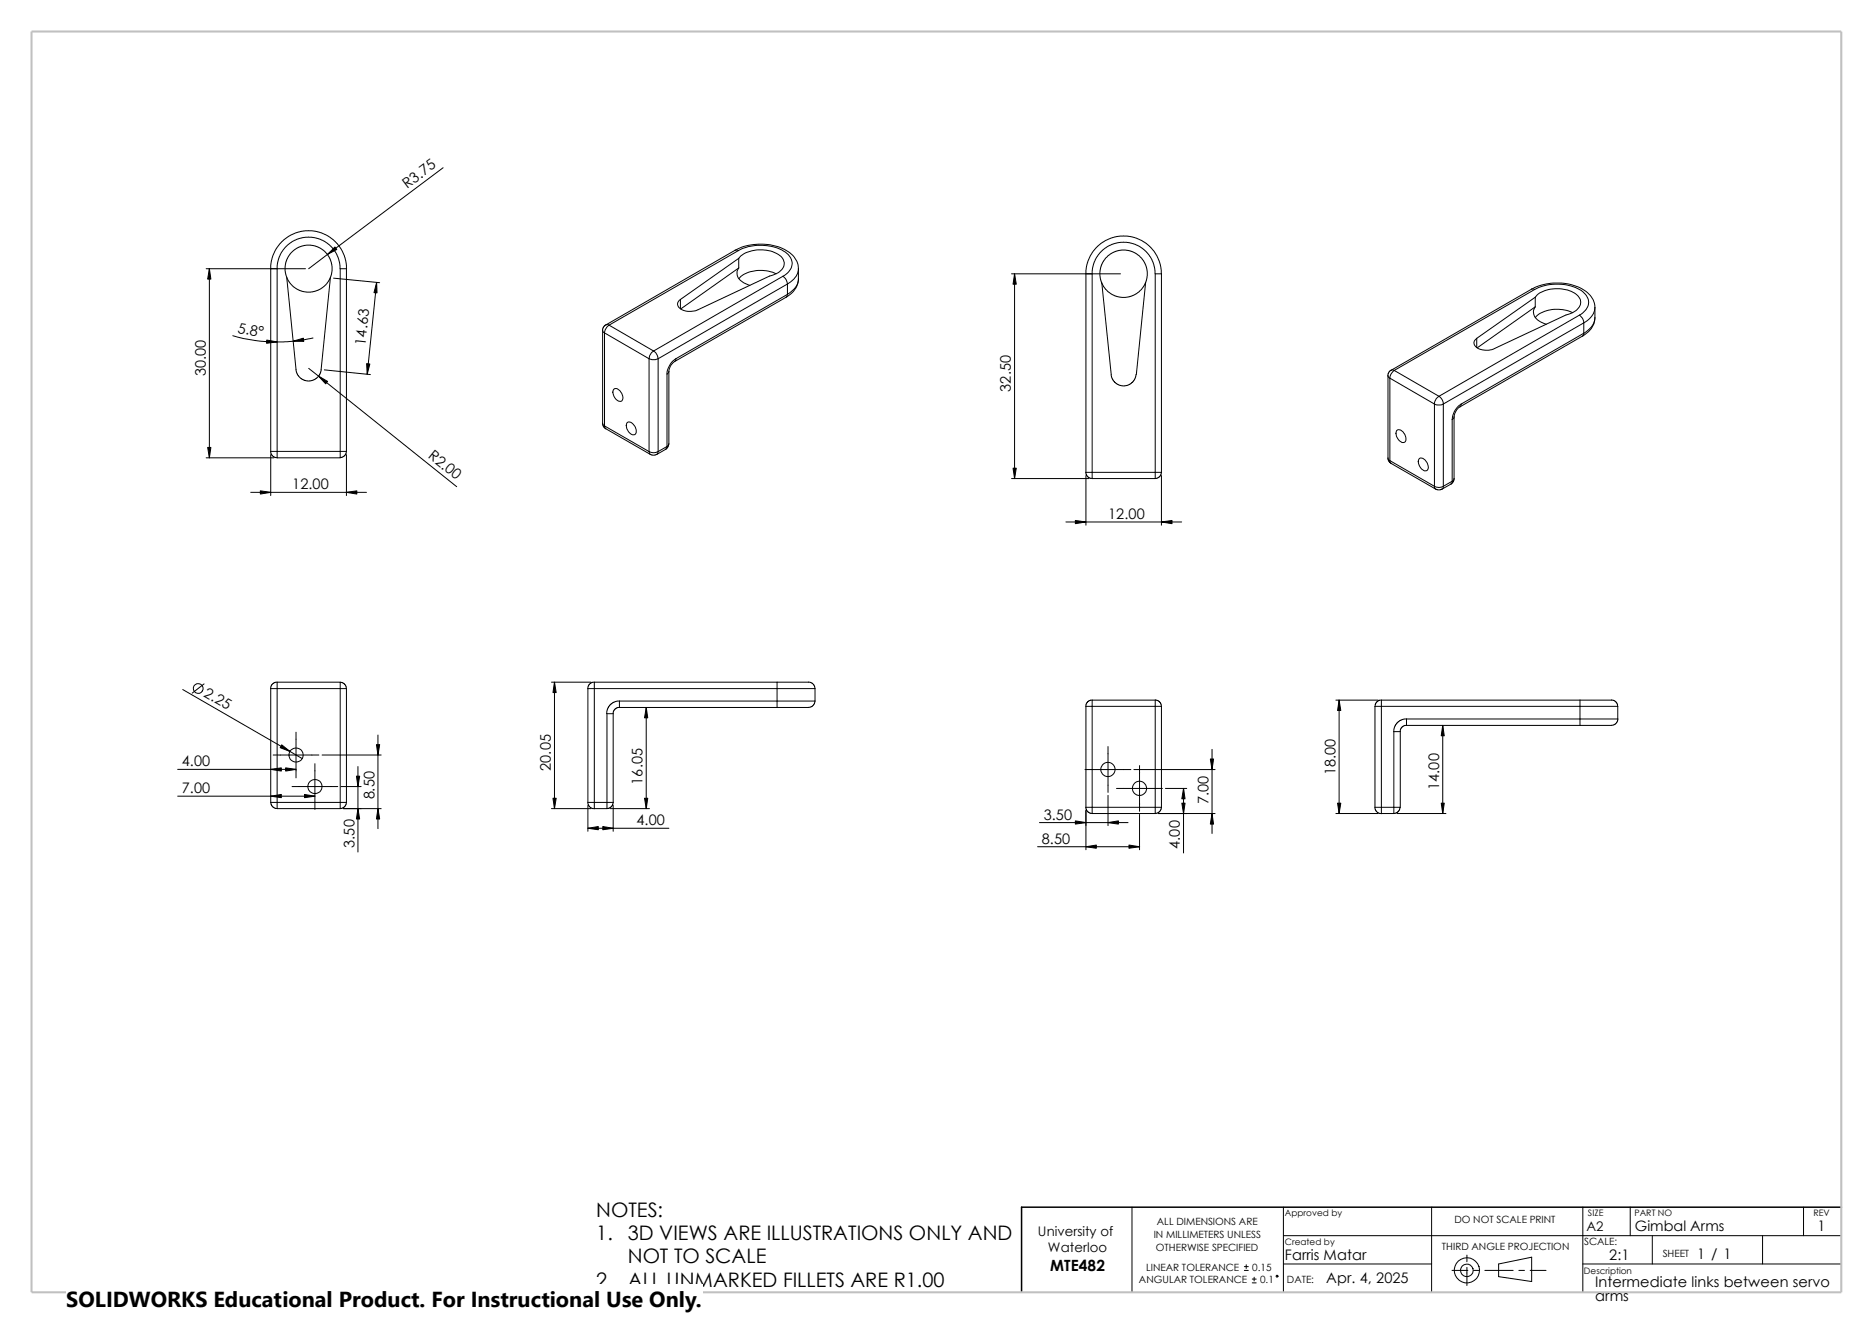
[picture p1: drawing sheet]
<svg xmlns="http://www.w3.org/2000/svg" width="420mm" height="297mm" viewBox="0 0 420 297" stroke-linecap="round" stroke-linejoin="round" font-family="sans-serif">
<g fill="none" stroke="#000" stroke-width=".22">
<path d="M99.4 37.6l-30.2 22.7M164.8 56.1l.8 .1M164.8 56.1l-29 16.8M164.8 56.1a12.4 12.4 0 0 1 12.3 .6 4.8 4.8 0 0 1 1.9 3.5M165.6 56.2l-29 16.7M165.6 56.2a10.7 10.7 0 0 1 10.8 .6 2.78 2.78 0 0 1-.1 4.7l-.7 .5M165.7 58a7 7 0 0 1 6.6-1.8 4.1 4.1 0 0 1 3.6 2.7 2.94 2.94 0 0 1-2.5 2.8l-.8 .2-16.1 7.6a3.7 3.7 0 0 1-4.4-.8 1.13 1.13 0 0 1 .5-1.5M165.7 58l-13.1 9.2M165.7 58v2.1M46.2 60.3h22.3M46.9 60.3v42.4M52.2 75.3a36.4 36.4 0 0 0 18 .5"/>
<path d="M60.7 60.3v41h1.4M60.7 60.3h1.4v41M62.1 60.3l.1-1.3 .4-1.4 .6-1.1 1-1.3 1.2-.9 1.1-.6 1.4-.4 1.3-.1 1.3 .1 1.3 .4 1.2 .6 1.2 .9 1 1.3 .6 1.1 .4 1.4 .1 1.3M64.3 62.3l2.1 20.8 .3 1 .7 .8 .8 .4 .8 .2 1.1-.2 .9-.5 .6-.6 .4-1.1 2.1-20.8M74.8 62.4l10.3 1M76.3 60.3v41M76.3 60.3h1.4M77.7 60.3v41M77.7 60.2l-.1-1.4-.4-1.5-.7-1.5-1.3-1.6-1.5-1.2-1.5-.7-1.5-.4-1.5-.2-1.5 .2-1.5 .4-1.5 .7-1.5 1.2-1.3 1.6-.7 1.5-.4 1.5-.1 1.5M84.5 63.4l-2.2 20.5M135.1 74.1l.5 .6M135.1 74.1v20.9"/>
<path d="M135.6 74.7l9.9 5.8M135.6 74.7v20.8M135.8 72.9h.8M135.8 72.9l-.5 .5-.2 .7M136.6 72.9l10 5.8M136.6 72.9l-.2 .2a2.52 2.52 0 0 0-.8 1.6M146.6 78.7a2.3 2.3 0 0 0-1.1 1.8M146.6 78.7a2.3 2.3 0 0 1 1 1.8M152.6 67.2v2.1M165.7 60.1l-13 9.2M165.7 60.1a2.22 2.22 0 0 0 1.1 3.4l1.3 .5M174 61.4a7.7 7.7 0 0 0-8.1 .9l-.2 .2"/>
<path d="M175.6 62a2.3 2.3 0 0 1 1 1.7M175.6 62l-29 16.7M176.3 66.7l-25 14.4M176.6 66l-.3 .7M176.6 63.7l-29 16.8M176.6 63.7v2.3M176.6 66l-25 14.5M179 62.6a4.1 4.1 0 0 1-2.4 3.4M179 62.6a4.8 4.8 0 0 1-2.7 4.1M179 60.2v2.4M179 60.2a4 4 0 0 1-2.4 3.5M226.8 61.4h24.4"/>
<path d="M227.5 61.4v46M243.5 61.4h1.4v44.6M243.5 61.4l.1-1.5 .3-1.3 .7-1.4 1.1-1.5 1.3-1.2 1.5-.8 1.8-.6 1.7-.2 1.6 .2 1.8 .6 1.5 .8 1.3 1.2 1.1 1.5 .7 1.4 .3 1.3 .1 1.5M243.5 61.4v44.6h1.4M244.9 61.4l.1-1.3 .4-1.3 .6-1.2 .9-1.2 1.3-1 1.1-.6 1.4-.4 1.2-.1 1.3 .1 1.4 .4 1.1 .6 1.3 1 .9 1.2 .6 1.2 .4 1.3 .1 1.3M247.1 63.5l2.2 21.3 .4 .7 .7 .6 1 .4 .8 .1 1-.3 .9-.7 .4-.6 .3-1M256.9 63.5l-2.1 20.5M259 61.4v44.6M259 61.4h1.4M260.4 61.4v44.6M331.1 75.9v2.1M343.5 64.9h.6"/>
<path d="M343.5 64.9l-31.5 18.2M343.5 64.9a12.2 12.2 0 0 1 12.4 .7 4.3 4.3 0 0 1 1.7 3.4M344.1 64.9l-31.5 18.2M344.1 64.9a10.6 10.6 0 0 1 11.1 .8 2.74 2.74 0 0 1-.3 4.5l-.7 .5M344.3 66.7a6.4 6.4 0 0 1 5.8-1.9 5.1 5.1 0 0 1 4.3 2.4 2.65 2.65 0 0 1-2 3l-1.2 .5-16.1 7.5a3.6 3.6 0 0 1-4.5-.9l-.1-.6 .6-.8M344.3 66.7l-13.2 9.2M344.3 68.8l-13 9.2M344.3 66.7v2.1M344.3 68.8a2.33 2.33 0 0 0 1.4 3.5l1.1 .4M352.6 70.1a7.7 7.7 0 0 0-8.2 .9l-.1 .2M354.2 70.7a2.13 2.13 0 0 1 .9 1.7M354.2 70.7l-31.5 18.2"/>
<path d="M354.8 75.4l-27.4 15.9M355.1 74.8l-.3 .6M355.1 72.4l-31.5 18.2M355.1 72.4v2.4M355.1 74.8l-27.4 15.8M357.6 71.3a4.9 4.9 0 0 1-2.8 4.1M357.6 71.3a4.3 4.3 0 0 1-2.5 3.5M357.6 69a4.2 4.2 0 0 1-2.5 3.4M357.6 69v2.3M69.2 82.6l33.2 26.6M72.7 83l10.4 1M135.1 95l.5 .5"/>
<path d="M135.1 95l.2 .8 .5 .4M135.6 95.5l.2 .7M135.6 95.5l9.9 5.8M135.8 96.2l10 5.7M137.7 87.3a1.51 1.51 0 0 1 1.8 1.3 .86 .86 0 0 1 .2 .9 .86 .86 0 0 1-.9 .5 2.04 2.04 0 0 1-1.1-2.7zM140.7 94.8a1.74 1.74 0 0 1 2 2 .8 .8 0 0 1-.7 .8 .8 .8 0 0 1-.9-.6 1.91 1.91 0 0 1-.4-2.2zM145.5 80.5a2.51 2.51 0 0 0 2.1 0M145.5 80.5v20.8M147.6 80.5v20.8M149.6 83.9v16.3M149.9 99.6l-.1 .6-.5 .6M150 83.4l-.4 .5"/>
<path d="M150 83.4v16.2l-.4 .6M151.3 81.1l-1 1-.3 1.3M151.6 80.5a4.5 4.5 0 0 0-2 3.4M151.6 80.5l-.3 .6M311.7 84.8l-.5-.5v18.4M311.7 84.8l9.9 5.8M311.7 84.8v18.5M312 83.1l-.6 .3-.2 .9M312 83.1h.6M312.6 83.1a2.32 2.32 0 0 0-.9 1.7M312.6 83.1l10.1 5.8M313.3 96.5a1.73 1.73 0 0 1 2 2 .74 .74 0 0 1-.5 .8 .74 .74 0 0 1-.9-.4 1.96 1.96 0 0 1-.6-2.4z"/>
<path d="M321.6 90.6a2.42 2.42 0 0 0 2 0M321.6 90.6v18.5M322.7 88.9a2.13 2.13 0 0 1 .9 1.7M322.7 88.9a2.03 2.03 0 0 0-1.1 1.7M323.6 90.6v18.5M325.6 94.1v13.8M326.1 93.5l-.5 .6M326.1 93.5v13.9M327.4 91.3l-1 1-.3 1.2M327.7 90.6l-.3 .7M327.7 90.6a4.3 4.3 0 0 0-2.1 3.5M46.2 102.7h15.2"/>
<path d="M56.2 110.4h26M60.7 101.3l.4 1 1 .4M60.7 102v9.2M62.1 101.3h14.2M62.1 101.3v1.4M76.3 101.3v1.4h-14.2M76.3 101.3h1.4M77.7 102v9.2M77.7 101.3l-.3 .8-.6 .4-.5 .2M145.5 101.3a2.13 2.13 0 0 0 2.1 0M145.5 101.3l.3 .6M145.8 101.9l.5 .2 1-.2"/>
<path d="M147.6 101.3l-.3 .6M149.3 100.8l-2 1.1M149.6 100.2l-.3 .6M149.6 100.2l-2 1.1M226.8 107.4h17.4M239 117.1h26M243.5 106l.1 .6 .4 .5 .9 .3M243.5 106.7v11.1M244.9 106v1.4M244.9 106h14.1M244.9 107.4h14.1M259 106v1.4"/>
<path d="M259 106h1.4M260.4 106l-.4 .9-1 .5M260.4 106.7v11.1M311.2 102.7l.5 .6M311.2 102.7l.2 .8 .6 .4M311.7 103.3l.2 .6 10 5.8M311.7 103.3l9.9 5.8M318.3 102.9a1.51 1.51 0 0 1 1.8 1.2 .88 .88 0 0 1 .2 1 .88 .88 0 0 1-.9 .5 2.11 2.11 0 0 1-1.1-2.7zM321.6 109.1a2.06 2.06 0 0 0 2 0M321.6 109.1l.1 .4 .2 .2M321.9 109.7l.5 .2 .9-.2M323.6 109.1v.4l-.3 .2"/>
<path d="M325.4 108.6l-2.1 1.1M325.6 107.9l-.2 .7M325.6 107.9l-2 1.2M326.1 107.4l-.5 .5M326.1 107.4l-.2 .6-.5 .6M41 154.7l26.8 15.5M45.8 153.4l-2.7 2.1M62.1 154.5v25.5M62.1 153h14.2M62.1 154.5h14.2M62.1 153v1.5M62.1 154.5h-1.4v25.5"/>
<path d="M62.1 153l-.5 .1-.5 .3-.4 1.1M76.3 153v1.5M76.3 154.5v25.5M76.3 154.5h1.4M76.3 153l.6 .2 .5 .4 .3 .9M77.7 154.5v25.5M123.7 153h8.8M124.3 153v28.4M133.3 153h40.9M133.3 154.5h40.9M133.3 154.5v25.5M133.3 153v1.5"/>
<path d="M133.3 154.5h-1.5v25.5M133.3 153l-.5 .1-.6 .3-.4 1.1M138.9 158.7h-.5l-.6 .5-.3 .9M138.9 157.3h35.3M138.9 157.3v1.4h35.3M138.9 157.3l-1 .1-.9 .5-.7 1-.3 1.2M144.9 158.7v22.7M174.2 154.5h8.6M174.2 157.3h8.6M174.2 157.3v1.4M174.2 153v1.5M174.2 153h7.1"/>
<path d="M174.2 154.5v2.8M181.3 153l1 .4 .5 1.1M182.8 154.5v2.8M182.8 157.3l-.5 1-.7 .4h-7.4M244.9 157.1v1.4M244.9 158.5h-1.4v22.6h1.4M244.9 157.1l-.9 .2-.5 .6v.6M244.9 157.1h14.1v1.4M244.9 158.5h14.1M244.9 158.5v22.6M259 158.5v22.6M259 158.5h1.4"/>
<path d="M259 157l.7 .2 .4 .4 .3 .9M260.4 158.5v22.6M299.6 157.1h9.4M300.3 157.1v25.4M308.3 158.5h1.5M308.3 158.5v22.6M309.8 157.1v1.4M309.8 157.1l-.9 .2-.5 .6-.1 .6M309.8 157.1h44.5M309.8 158.5h44.5M309.8 158.5v22.6M354.3 158.5v2.8"/>
<path d="M354.3 158.5h8.5M354.3 157.1v1.4M354.3 157.1h7.1M361.4 157l.6 .2 .5 .4 .3 .9M362.8 158.5v2.8h-8.5M39.8 178.6h30.8M39.8 172.6h26.6M61.3 169.4h10.2M65.5 176.4h10.2M66.4 164.3v10.2M70.6 171.3v10.3M72.2 169.4h13.3"/>
<path d="M76.5 176.4h4.5M80.3 172v19.1M84.8 164.9v21M137.5 160.1v19.9M137.5 160.1h-1.4v19.9M243.3 172.6h10.3M248.5 167.5v10.3M248.5 178.4v6.8M250.4 176.9h10.2M254.3 172.6h18.2M255.5 171.7v10.3M261.3 176.9h4.8"/>
<path d="M265.4 176.9v14.4M271.8 168.1v18.9M312.5 164.1h1.5M312.5 164.1v17M314 164.1v17h-1.5M315.4 162.7l-.5 .1-.7 .4-.2 .9M315.4 161.3h38.9M315.4 161.3l-1 .1-.9 .5-.7 1-.3 1.2M315.4 161.3v1.4h38.9M323.5 162.7v19.8M354.3 161.3v1.4M362.8 161.3l-.4 1-.7 .4h-7.4"/>
<path d="M60.7 180l.2 .6 .4 .5 .8 .3M60.7 180h1.4M62.1 180h14.2M62.1 181.4h14.2M62.1 180v1.4M76.3 180v1.4M76.3 180h1.4M77 181.4h8.5M77.7 180l-.4 1-1 .4M123.7 181.4h8.8M131.8 180.7v5.8M131.8 185.8h18.2"/>
<path d="M131.8 180l.1 .5 .3 .5 1.1 .4M131.8 180h1.5M133.3 180h2.8M133.3 180v1.4h2.8M136.1 180h1.4M136.1 180v1.4M136.8 181.4h8.8M137.5 180.7v5.8M137.5 180l-.3 .9-.6 .4-.5 .1M232.7 189.9h22.8M233.1 184.5h19.8M243.5 181.1l.1 .6 .4 .5 .9 .3"/>
<path d="M243.5 181.8v8.8M244.9 181.1v1.4M244.9 181.1h14.1M244.9 182.5h14.1M255.5 182.7v7.9M259 181.1v1.4M259 181.1h1.4M259.8 182.5h12.7M260.4 181.1l-.4 1-1 .4M299.6 182.5h9.4M308.3 181.1h1.5M308.3 181.1l.1 .5 .3 .5 1.1 .4"/>
<path d="M309.8 181.1v1.4M309.8 181.1h2.7M309.8 182.5h2.7M312.5 181.1v1.4M313.3 182.5h10.9M313.9 181.1l-.3 .9-.6 .4-.5 .1M253.8 270.8v19.1M287.8 277.2h125.1M287.8 270.8v19.1M321 270.8v19.1M354.9 270.8v19.1M365.5 270.8v6.4"/>
<path d="M370.5 277.2v6.3M395.2 277.2v6.3M404.4 270.8v6.4M279 285h.9M279 284.1h.9M279.4 283.7v.9M280.8 287.8h.9M280.8 286.9h.9M281.2 286.5v.9M287.8 283.5h33.2M325.6 285h3.5M328.9 281.6v1.4"/>
<path d="M328.9 284.3v4.1M330.4 285h1.3M333 285h6.3M336 283.5l7.5-1.5v5.5l-7.5-1.1zM340.6 285h1.2M343.1 285h3.6M354.9 283.5h58"/>
<circle cx="69.2" cy="60.3" r="5.3"/>
<circle cx="252" cy="61.4" r="5.3"/>
<circle cx="44.4" cy="154.4" r="1.08"/>
<circle cx="66.4" cy="169.4" r="1.58"/>
<circle cx="70.6" cy="176.4" r="1.58"/>
<circle cx="248.4" cy="172.6" r="1.59"/>
<circle cx="255.5" cy="176.9" r="1.59"/>
<circle cx="286.4" cy="286.3" r=".21"/>
<circle cx="328.9" cy="285" r="1.42"/>
<circle cx="328.9" cy="285" r="2.83"/>
</g>
<path d="M412.9 270.8h-183.8v19.1" fill="none" stroke="#000" stroke-width=".34"/>
<path d="M7.1 7.1h405.8v282.8h-405.8z" fill="none" stroke="#c0c0c0" stroke-width=".47"/>
<g fill="#000" stroke="#000" stroke-width=".22">
<path d="M75.1 55.4l.4 .6-2.1 1.1zM46.9 60.3l.4 2.3h-.7zM59.8 76.3l2.3 .4-2.3 .3zM65.7 76.5l2.3-.6 .1 .7zM84.5 63.4v2.3h-.6zM227.5 61.4l.4 2.4h-.7zM71.4 84.4l2 1.2-.4 .5zM82.2 81.6l.7 .1-.6 2.2zM46.6 100.4h.7l-.4 2.3zM58.4 110.1l2.3 .3-2.3 .4zM77.7 110.4l2.3-.3v.7zM227.2 105h.7l-.4 2.4z"/>
<path d="M241.1 116.8l2.4 .3-2.4 .4zM260.4 117.1l2.4-.3v.7zM124.3 153l.4 2.4h-.7zM144.9 158.7l.3 2.3h-.7zM300.3 157.1l.4 2.3h-.8zM60.7 178.6l2.4-.4v.7zM60.7 172.6l2.4-.3v.7zM63.2 167.1l1.8 1.5-2.2-.9zM64.1 172.3l2.3 .3-2.3 .4zM68.3 178.2l2.3 .4-2.3 .3zM79.9 174.1h.7l-.3 2.3zM84.4 167h.7l-.3 2.4z"/>
<path d="M265.4 176.9l.3 2.3h-.7zM271.4 170.3h.7l-.3 2.3zM323.5 162.7l.3 2.4h-.6zM80.3 181.4l.3 2.3h-.7zM84.8 181.4l.3 2.3h-.7zM124 179.1h.7l-.4 2.3zM131.8 185.8l2.4-.4v.7zM135.2 185.4l2.3 .4-2.3 .3zM144.5 179.1h.7l-.3 2.3zM241.1 184.1l2.4 .4-2.4 .4zM243.5 189.9l2.3-.3v.7zM248.5 184.5l2.3-.4v.8z"/>
<path d="M253.2 189.6l2.3 .3-2.3 .4zM265 180.2h.7l-.3 2.3zM271.8 182.5l.3 2.4h-.7zM299.9 180.2h.8l-.4 2.3zM323.2 180.2h.6l-.3 2.3z"/>
</g>
<path d="M14.9 288.1h142.6v8.9h-142.6z" fill="#fff"/>
<text font-size="4.9" x="14.9" y="293.3">SOLIDWORKS Educational Product. For Instructional Use Only.</text>
<g font-size="4.5">
<text x="133.7" y="273.1">NOTES:</text>
<text x="133.7" y="278.3">1.</text>
<text x="140.8" y="278.3">3D VIEWS ARE ILLUSTRATIONS ONLY AND</text>
<text x="140.8" y="283.4">NOT TO SCALE</text>
<text x="133.7" y="288.6">2.</text>
<text x="140.8" y="288.6">ALL UNMARKED FILLETS ARE R1.00</text>
</g>
<text font-size="3.5" x="235.5" y="285">MTE482</text>
<g font-size="3.3">
<text x="91.3" y="42.4" transform="rotate(-37 91.3 42.4)">R3.75</text>
<text x="53.2" y="74.6" transform="rotate(10 53.2 74.6)">5.8°</text>
<text x="81.9" y="77.5" transform="rotate(-84 81.9 77.5)">14.63</text>
<text x="46.1" y="84.4" transform="rotate(-90 46.1 84.4)">30.00</text>
<text x="226.7" y="87.8" transform="rotate(-90 226.7 87.8)">32.50</text>
<text x="95.9" y="102.5" transform="rotate(39 95.9 102.5)">R2.00</text>
<text x="65.5" y="109.8">12.00</text>
<text x="248.5" y="116.4">12.00</text>
<text x="45.5" y="156.1" transform="rotate(30 45.5 156.1)">2.25</text>
<text x="40.8" y="171.9">4.00</text>
<text x="123.5" y="172.9" transform="rotate(-90 123.5 172.9)">20.05</text>
<text x="299.5" y="173.9" transform="rotate(-90 299.5 173.9)">18.00</text>
<text x="40.8" y="177.9">7.00</text>
<text x="83.9" y="179.4" transform="rotate(-90 83.9 179.4)">8.50</text>
<text x="144.1" y="176" transform="rotate(-90 144.1 176)">16.05</text>
<text x="322.7" y="177.2" transform="rotate(-90 322.7 177.2)">14.00</text>
<text x="142.7" y="185.1">4.00</text>
<text x="234" y="183.9">3.50</text>
<text x="271" y="180.4" transform="rotate(-90 271 180.4)">7.00</text>
<text x="79.5" y="190.2" transform="rotate(-90 79.5 190.2)">3.50</text>
<text x="233.6" y="189.3">8.50</text>
<text x="264.6" y="190.4" transform="rotate(-90 264.6 190.4)">4.00</text>
<text x="407.5" y="276.1">1</text>
<text x="288.1" y="282.7">Farris Matar</text>
<text x="297.4" y="287.8">Apr. 4, 2025</text>
<text x="360.8" y="282.7">2:1</text>
<text x="380.5" y="282.3">1 / 1</text>
<text x="357.7" y="291.8">arms</text>
<text x="357.7" y="288.6">Intermediate links between servo</text>
</g>
<text font-size="3.2" x="366.6" y="276.1">Gimbal Arms</text>
<g font-size="3">
<text x="232.7" y="277.2">University of</text>
<text x="235" y="280.9">Waterloo</text>
<text x="355.7" y="276.1">A2</text>
</g>
<g font-size="2.2">
<text x="259.4" y="274.7">ALL DIMENSIONS ARE</text>
<text x="326.1" y="274.4">DO NOT SCALE PRINT</text>
<text x="258.7" y="277.7">IN MILLIMETERS UNLESS</text>
<text x="259.2" y="280.7">OTHERWISE SPECIFIED</text>
<text x="323.3" y="280.4">THIRD ANGLE PROJECTION</text>
<text x="355.2" y="279.3">SCALE:</text>
<text x="372.8" y="282">SHEET</text>
<text x="255.4" y="287.9">ANGULAR TOLERANCE</text>
<text x="257" y="285">LINEAR TOLERANCE</text>
<text x="280.8" y="285">0.15</text>
<text x="282.6" y="287.9">0.1</text>
<text x="288.6" y="287.9">DATE:</text>
</g>
<g font-size="2">
<text x="288.1" y="272.8">Approved by</text>
<text x="356.1" y="272.7">SIZE</text>
<text x="366.5" y="272.7">PART NO</text>
<text x="406.6" y="272.7">REV</text>
<text x="288.1" y="279.2">Created by</text>
<text x="355.2" y="285.7">Description</text>
</g>
</svg>
